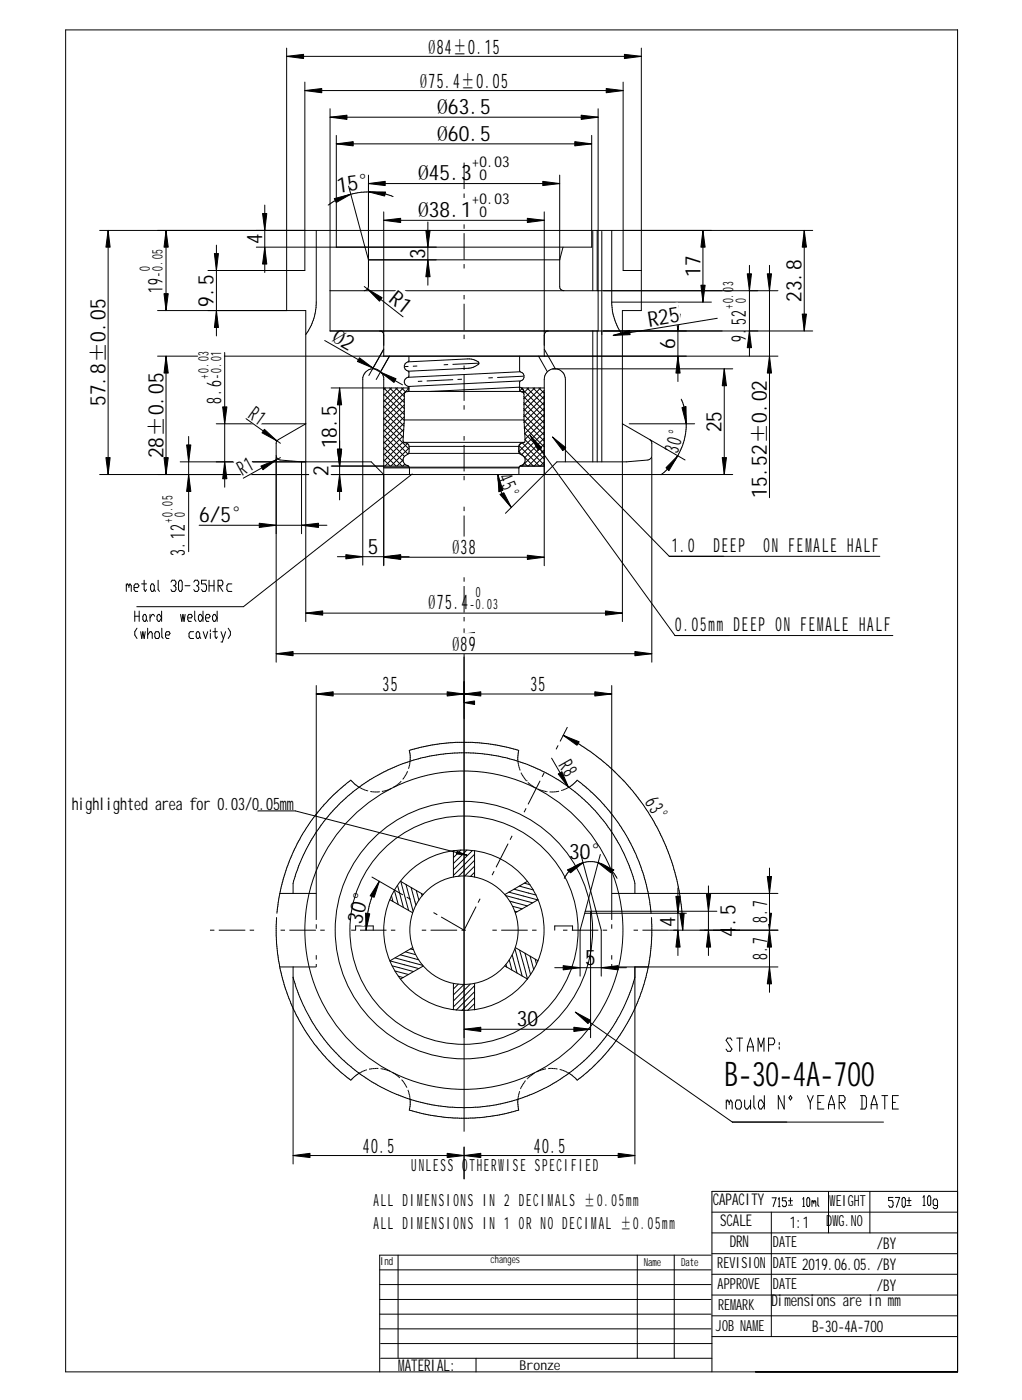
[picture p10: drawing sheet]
<svg xmlns="http://www.w3.org/2000/svg" width="235mm" height="322mm" viewBox="0 0 235 322" stroke-linecap="round" stroke-linejoin="round" font-family="sans-serif">
<g fill="#fff" stroke="#fff" stroke-width=".23">
<path d="M187 303.6h16.4v3.7h-16.4z" fill-rule="evenodd"/>
<path d="M166.8 243.5h34.6v7.9h-34.6z" fill-rule="evenodd"/>
<path d="M119.6 312.9h9.6v3.1h-9.6z" fill-rule="evenodd"/>
<path d="M155.4 141.4h49.6v4.5h-49.6z" fill-rule="evenodd"/>
<path d="M98.7 135.1h16.3v5.8h-16.3z" fill-rule="evenodd"/>
<path d="M167.2 252.3h40.3v3.1h-40.3z" fill-rule="evenodd"/>
<path d="M167.2 239.1h12.9v3h-12.9z" fill-rule="evenodd"/>
<path d="M19.9 68.8h4.9v24.7h-4.9z" fill-rule="evenodd"/>
<path d="M78.3 74.7l4.2 2.5-2.4 4.3-4.3-2.5z" fill-rule="evenodd"/>
<path d="M161.8 94.6h5v5h-5z" fill-rule="evenodd"/>
<path d="M33.3 85.8h4.9v19.7h-4.9z" fill-rule="evenodd"/>
<path d="M172.2 87.5h4.9v27.1h-4.9z" fill-rule="evenodd"/>
<path d="M151.1 77.9h5v2.5h-5z" fill-rule="evenodd"/>
<path d="M96.3 44.6h21v6.1h-21z" fill-rule="evenodd"/>
<path d="M100.7 22h12.3v5h-12.3z" fill-rule="evenodd"/>
<path d="M91.9 66l3.9 3.1-3 3.8-3.9-3z" fill-rule="evenodd"/>
<path d="M77.3 40.1l9.7-1.3 .7 4.9-9.8 1.2z" fill-rule="evenodd"/>
<path d="M93.6 57.2h4.9v2.4h-4.9z" fill-rule="evenodd"/>
<path d="M56 53.7h4.9v2.5h-4.9z" fill-rule="evenodd"/>
<path d="M100.7 28.2h12.3v4.9h-12.3z" fill-rule="evenodd"/>
<path d="M96.3 36.1h21v6.1h-21z" fill-rule="evenodd"/>
<path d="M156.9 58.9h4.9v4.9h-4.9z" fill-rule="evenodd"/>
<path d="M96.8 16.2h20.1v4.7h-20.1z" fill-rule="evenodd"/>
<path d="M44.9 63.2h4.9v7.4h-4.9z" fill-rule="evenodd"/>
<path d="M98.6 8.3h16.4v4.7h-16.4z" fill-rule="evenodd"/>
<path d="M32.1 57h5.9v10.6h-5.9z" fill-rule="evenodd"/>
<path d="M180.3 59.7h4.9v9.9h-4.9z" fill-rule="evenodd"/>
<path d="M166.5 64.4h5.8v14.4h-5.8z" fill-rule="evenodd"/>
<path d="M84.7 123.3h2.5v4.9h-2.5z" fill-rule="evenodd"/>
<path d="M37.3 113.7h5.8v14.3h-5.8z" fill-rule="evenodd"/>
<path d="M134.7 217.9h2.5v5h-2.5z" fill-rule="evenodd"/>
<path d="M131.1 193.5h9.8v4.9h-9.8z" fill-rule="evenodd"/>
<path d="M172.5 215.8h4.7v5.3h-4.7z" fill-rule="evenodd"/>
<path d="M172.5 207.3h4.7v5.4h-4.7z" fill-rule="evenodd"/>
<path d="M165.1 208.4h4.9v7.4h-4.9z" fill-rule="evenodd"/>
<path d="M151.1 211.1h5v2.4h-5z" fill-rule="evenodd"/>
<path d="M119 232.1h4.9v5h-4.9z" fill-rule="evenodd"/>
<path d="M73.2 93.4h4.9v9.9h-4.9z" fill-rule="evenodd"/>
<path d="M71.3 107.1h4.9v2.4h-4.9z" fill-rule="evenodd"/>
<path d="M148.7 71l7.3-1.2 .8 4.9-7.3 1.1z" fill-rule="evenodd"/>
<path d="M45.7 80.5h5.8v12.4h-5.8z" fill-rule="evenodd"/>
<path d="M94.7 266.3h43.1v3.9h-43.1z" fill-rule="evenodd"/>
<path d="M86 274.4h61.1v3.8h-61.1z" fill-rule="evenodd"/>
<path d="M86 279.7h69.4v3.9h-69.4z" fill-rule="evenodd"/>
<path d="M154.6 123.2h47.7v4.5h-47.7z" fill-rule="evenodd"/>
<path d="M81.6 202.3l4.7 1.4-2.5 9.5-4.8-1.3z" fill-rule="evenodd"/>
<path d="M59.3 92.7l2.8 1.9-2.7 3.9-2.8-2.1z" fill-rule="evenodd"/>
<path d="M53.8 106.1l3-1.7 2.3 4.1-3.1 1.6z" fill-rule="evenodd"/>
<path d="M104.2 145.9h5.3v4.6h-5.3z" fill-rule="evenodd"/>
<path d="M153.9 96.9l4.5 1.2-1.8 6.7-4.5-1.3z" fill-rule="evenodd"/>
<path d="M128.1 176.5l4-2.3 1.7 3-4 2.3z" fill-rule="evenodd"/>
<path d="M148 185l3.9-2.5 3.6 5.9-3.9 2.5z" fill-rule="evenodd"/>
<path d="M88.1 155.2h3.5v4.6h-3.5z" fill-rule="evenodd"/>
<path d="M122.1 155.2h3.5v4.6h-3.5z" fill-rule="evenodd"/>
<path d="M83.5 261.5h7.3v4.6h-7.3z" fill-rule="evenodd"/>
<path d="M122.9 261.5h7.2v4.6h-7.2z" fill-rule="evenodd"/>
<path d="M45.8 116.1h12.4v4.9h-12.4z" fill-rule="evenodd"/>
<path d="M29.1 133.6h24.5v2.6h-24.5z" fill-rule="evenodd"/>
<path d="M31 140.7h23.2v7.2h-23.2z" fill-rule="evenodd"/>
<path d="M114.1 110.2l4.3-1.8 2.7 6.4-4.3 1.8z" fill-rule="evenodd"/>
<path d="M104.2 123.7h5.3v4.6h-5.3z" fill-rule="evenodd"/>
<path d="M204.6 275.8h6v2.2h-6z" fill-rule="evenodd"/>
<path d="M177.8 275.9h5.1v2h-5.1z" fill-rule="evenodd"/>
<path d="M184.8 275.8h4v2.1h-4z" fill-rule="evenodd"/>
</g>
<g fill="none" stroke="#000" stroke-width=".23">
<path d="M66 11.1v60.4M66 13h81.7M70.2 18.9v43.4h-22.3M143.5 18.9v43.4h4.2M147.7 11.1v60.4h-4.4v71.7M220.5 6.8v309.2h-205.4v-309.1h205.4M70.2 20.9h73.3M76 25v51.2h111.1M76 27h61.7M77.4 33.1h58.8M77.4 31.2v25.7M136.2 31.2v25.7h-77.2"/>
<path d="M137.7 25v51.2M22.9 53.1h164.2M24.9 53.1v56.2M38.2 53.1v18.4M49.8 56.5v20.9M61 47.2v15.6M72.8 53.1v16.9a12.9 12.9 0 0 1-2.4 7.1M80.3 42.9l4.5 16.9h44.1l.7-2.9M84.8 40.3v25.7a1.01 1.01 0 0 1-.9 1M84.8 42.3h44.1M88.3 48.8v33.2M88.3 50.7h37"/>
<path d="M90.5 45.3a15.4 15.4 0 0 0-11.3-.1l-1.6 .7-2 1.3M98.5 51.1v14.6M125.3 48.8v33.2M128.9 40.3v25.7a.94 .94 0 0 0 .9 1M136.5 53.3v13.7M137.5 53.1v13.9M138.6 53.3v53.1M140.8 53.1v16.9l.2 1.7 .4 1.6a11.8 11.8 0 0 0 1.9 3.8M161.8 53.1v16.5M185.2 53.1v23.1M36.3 71.5h34.1v71.7M74.8 78.4l17.9 10.2"/>
<path d="M76 67h103.1M83.9 66l8.9 7M87.4 76.2a.88 .88 0 0 1 .9 1M126.3 76.2a.94 .94 0 0 0-1 1M136.5 76.2v30.2M137.5 76.2v30.2M140.8 69.6h23M156.1 70.4v17.5M165.1 73.3l-23.9 3.9M172.6 61.1v20.9M177.2 61.1v53.5M36.3 82h142.8"/>
<path d="M38.2 82v27.3M49.8 97.6h20.6l-6.3 3.6-.5 .6v.3v50.4M51.7 81.2v31M56.6 96.4l8 5.7M76.2 89.4h17.9M78.2 89.4v25.7M85.8 84.9l2.5-4.5-3.4 6.1M87.6 85.6l2.1-3.6-3.1 5.4M88.3 96.3l4.5 4.4M88.3 94.9l4.6 4.5M88.3 93.5l4.7 4.6M88.3 92.1l4.8 4.7"/>
<path d="M88.3 90.7l4.8 4.7M88.3 89.4l4.8 4.7M88.3 97.6l5.9 5.8M88.3 99l5.6 5.6M88.7 89.4l-.4 .3M89.7 89.4l3.4 3.3M90.1 89.4l-1.8 1.7M91.1 89.4l2 1.9M91.5 89.4l-3.2 3.1M92.5 89.4l.9 .9M92.9 89.4l-4.6 4.4M93 98.9l-4.7 4.6"/>
<path d="M93 97.4l-4.7 4.7M93.1 96l-4.8 4.7M93.1 94.6l-4.8 4.7M93.1 93.2l-4.8 4.8M93.1 91.9l-4.8 4.7M93.3 90.3l-.2 .5v5.9l-.3 4.8 .1 .3 .3 .2a.95 .95 0 0 1 1 .8M93.9 89.4l.2 .2M94 90.2h25.7M94 83.3l14.1-.6 1.2 .2 .8 .4 .2 .3a3.4 3.4 0 0 1-2.5 1.2l-13.8 .7M94.1 89.4l-5.8 5.8M94.1 82v1.3a1.15 1.15 0 0 0-1 1.1 1.15 1.15 0 0 0 1 1.1v1.3a1.17 1.17 0 0 0-1 1.1 1.17 1.17 0 0 0 1 1.2v1l-.8 .2M98.9 90.2l20.6-1a1.06 1.06 0 0 1 1.1 1.3"/>
<path d="M119.6 82l.1 3.5a1.18 1.18 0 0 1 1 1.2 1.18 1.18 0 0 1-1 1.2v2.2a1.01 1.01 0 0 1 .9 .7v5.9l.3 4.8-.1 .3-.3 .2a.96 .96 0 0 0-1 .8M119.7 87.7l-25.7 1.3M119.7 85.6l-25.7 1.3M120 89.4l5.3 5.3M120 90.2h.6M120.1 89.4h5.2M120.4 89.4l-.8 .7M120.6 95.5l4.7 4.7M120.6 94.1l4.7 4.7M120.6 92.7l4.7 4.7M120.6 91.3l4.7 4.8M120.6 96.8l4.7 4.8"/>
<path d="M120.7 98.3l4.6 4.6M120.8 99.8l4.5 4.5M121.3 89.4l4 3.9M121.7 89.4l-1.2 1.1M122.7 89.4l2.6 2.5M123.1 89.4l-2.5 2.4M124 82l2 3.6M124.1 89.4l1.2 1.2M124.5 89.4l-3.9 3.8M125.3 98.2l-5.8 5.8 3.3 3.3M125.3 95.4l-4.5 4.5M125.3 94l-4.6 4.6"/>
<path d="M125.3 92.7l-4.7 4.6M125.3 91.3l-4.7 4.7M125.3 89.9l-4.7 4.7M125.3 96.8l-4.4 4.4M125.3 99.5l-5.2 5.3M125.3 80.4l2.5 4.5M127.3 84.9h41.4M127.5 84.9a2.39 2.39 0 0 0-2.2 2.5v42.9M127.9 84.9a2.47 2.47 0 0 1 2.3 2.5v19M143.3 97.6l14.4 8.3M144.9 97.6h15M156.8 91.9l.4 .8a15.1 15.1 0 0 1 .7 6.3 13.9 13.9 0 0 1-1.4 5.2 14 14 0 0 1-4.3 5.1"/>
<path d="M166.8 84.9v24.4M22.9 109.3h145.8M41.5 106.4h44l2.8 2.9M43.4 100.5v26.6M63.6 105a1.02 1.02 0 0 0 .9 .9l4.9 .5v16.5M64.6 105.4l-8.6 4.7M76.2 107.3h17.8M88.3 107.8h31.2M88.3 107.6h31.2M88.3 100.4l4.8 4.7M88.3 101.8l4.5 4.4M88.3 103.1l4.3 4.2"/>
<path d="M88.3 104.5l2.9 2.8M88.3 105.9l1.5 1.4M88.3 107.3h.2M92.8 105.9l-1.4 1.4M92.8 101.8l-4.5 4.4M92.9 100.4l-4.6 4.4M93 101.9h27.7M93.2 106.9l-.4 .4M93.7 107.2l.3 .1M93.8 102.1l-5.2 5.2M93.9 107.2v.1M94 107.3l.2 .3 .1 1.7"/>
<path d="M94.1 104.4h25.5M94.2 103.2l-4.2 4.1M94.2 102.8v1.3l-.3 .5a1.35 1.35 0 0 0-1.1 1.3 1.35 1.35 0 0 0 1 1.3M94.2 102.8h25.3M94.9 109.2l-38.9 30.5h-24.5M114.6 109.3a10.7 10.7 0 0 0 3.1 7.6M119.5 102.8v1.3l.3 .5a1.35 1.35 0 0 1 1.1 1.2 1.35 1.35 0 0 1-1 1.4M119.5 102.6l4.7 4.7M119.8 107.3h5.5M119.9 107.2l-.3 .2-.1 .4v1.5M119.9 107.2l.2 .1M120 102.1l-.5 .5"/>
<path d="M120.3 102l5 5.1M120.7 106.6l.8 .7M120.9 101.2l4.4 4.5M122 100.3l33.4 46.1h50.2M125.3 100.9l-4.5 4.5M125.3 102.3l-5.1 5M125.3 103.7l-3.7 3.6M125.3 105l-2.3 2.3M125.3 106.4l-.9 .9M127.2 100.7l26.9 27.4h48.5M149.6 101.2l.4 .6 .1 3.1M150.1 105a1.02 1.02 0 0 1-.9 .9l-5 .5h-16l-11.8 11.8"/>
<path d="M150.1 105.4v47.1M29.1 134.5v1.7M29.1 134.9l.3-.4 .3 .4M29.7 134.9v.4M29.7 134.9l.2-.4 .3 .4v1.3M30.9 135.3h.8l.3-.4-.3-.4h-.5l-.3 .4v.9l.3 .4h.5M32.6 134.5h1.1M33.2 133.6v2.2l.2 .4 .3-.4M34.9 134.5h.3l.3 .4v.9l-.3 .4h-.3l-.2-.4v-.9zM35.5 135.8l.3 .4M36.4 133.6v2.2l.3 .4M39.4 134.1l.2-.5h.6l.3 .5v.4l-.3 .4"/>
<path d="M39.9 134.9h.3M40.2 134.9l.3 .4v.5l-.3 .4h-.6l-.2-.4M41.4 133.6h.3l.3 .5v1.7l-.3 .4h-.3l-.3-.4v-1.7zM42.6 134.9h1.1M44.6 134.1l.3-.5h.6l.3 .5v.4l-.3 .4M45.2 134.9h.3M45.5 134.9l.3 .4v.5l-.3 .4h-.6l-.3-.4M45.8 121h29.5M47.5 133.6h-1.1v.9h.8l.3 .4v.9l-.3 .4h-.5l-.3-.4M48.1 134.9h1.2M48.1 133.6v2.6M49.3 133.6v2.6"/>
<path d="M50.2 134.9h.9l.2-.4v-.4l-.2-.5h-.9v2.6M50.5 134.9l.8 1.3M53.4 134.5h-.9l-.3 .4v.9l.3 .4h.9M77.7 128.2h16.5M83.5 130.2v-43.3a2.45 2.45 0 0 1 2.4-2 2.45 2.45 0 0 1 2.4 2v43.4M88.3 128.3h37M31 140.7v2.4M31 141.9h1M31.5 144.7l-.5 .8v.7l.5 .9M32 140.7v2.4M32.4 145.5l.2 1.6 .3-1.6 .3 1.6 .2-1.6M33.2 141.5h.2l.3 .4v.8l-.3 .4h-.2l-.3-.4v-.8z"/>
<path d="M33.7 142.7l.3 .4M34 144.7v2.4M34 146.2l.5-.7h.3l.3 .4v1.2M34.5 141.5v1.6M35.6 141.9l-.3-.4h-.2l-.6 .8M35.9 145.5h.5l.3 .4v.8l-.3 .4h-.5l-.3-.4v-.8zM36.4 141.5h.3l.5 .8-.5 .8h-.3l-.2-.4v-.8zM37.2 140.7v2.4M37.3 144.7v2l.2 .4M38.1 146.2h.8l.3-.3-.3-.4h-.5l-.3 .4v.8l.3 .4h.5M41.6 141.5l.3 1.6 .2-1.6 .3 1.6 .2-1.6M43.2 142.3h.8l.3-.4-.3-.4h-.5l-.3 .4v.8l.3 .4h.5"/>
<path d="M44.6 145.5h-.8l-.3 .4v.8l.3 .4h.8M44.8 140.7v2l.3 .4M45.4 145.5h.3l.3 .4v.8l-.3 .4h-.3l-.2-.4v-.8zM46 141.5h.2l.5 .8-.5 .8h-.2l-.3-.4v-.8zM46 146.7l.2 .4M46.7 140.7v2.4M46.8 145.5l.5 1.6 .5-1.6M47.3 142.3h.8l.3-.4-.3-.4h-.5l-.3 .4v.8l.3 .4h.5M48.4 145.1v.4M48.4 145.9v1.2M49 145.5h1M49.2 141.5h.3l.5 .8-.5 .8h-.3l-.3-.4v-.8z"/>
<path d="M49.5 144.7v2l.3 .4 .2-.4M50 140.7v2.4M50.9 145.5l.5 1.6M51.9 145.5l-.7 2.4h-.3M52.5 144.7l.5 .8v.7l-.5 .9M63.6 150.6h86.5M70.4 141.2h72.9M72.8 157.9v47.9M72.8 159.8h68M106.8 144.8v94.2M140.8 157.9v47.9M94.4 175.3v-1.2l-.2-1.3 .4-.1 2-.5 4.6-.9 3.7-.3h3.8a44.8 44.8 0 0 1 10.7 1.8l-.1 2.5"/>
<path d="M127 174.6l3.9 6.7M129.7 169.4l4 2.2 4.8 3.4 2.5 2.2 4.6 4.9 3.5 4.7 2.3 4 2.7 6.2 1.6 5.2a53.9 53.9 0 0 1 1.5 12M59.4 186.8h8.6l39.5 10.2M82.7 181.3l-1.9-1.6-2.9 2.4-2.2 2-2.5 2.9-2 2.6a45 45 0 0 0-5.6 11.7l-1.2 4.5M104.4 195.9v6.1M104.6 195.9l-.2 .2M106.1 195.8l-1.7 1.7M107.5 195.8l-3.1 3.1M108.8 195.9l-4.4 4.4M109.3 196.8l-4.9 4.8M109.3 198.1l-3.7 3.7M109.3 199.5l-2.3 2.2"/>
<path d="M109.3 195.9v6.1M131 181.3l1.9-1.6 1 .8 2.5 2.2 2.7 2.7 1.8 2.2 2.2 3.1a44.5 44.5 0 0 1 5.4 11.8 38.4 38.4 0 0 1 1.4 7.8M133.7 196.8l4.7 17.4v10.6M138.2 196.8l-3.5 13.1M177.2 199.9v28.6M63.7 211.3l-.1 4.2 .5 5.5a49.7 49.7 0 0 0 2.9 10.1l2.4 4.9a45.6 45.6 0 0 0 5.7 7.7l3 3 2.7 2.1 1.9-1.6M64.4 205.8h3.1a9.4 9.4 0 0 1 .7-4.9l1.6-4 1.8-3.3a40.7 40.7 0 0 1 14.5-14.5l3.2-1.8 3-1.2 3-1.1a44.3 44.3 0 0 1 10.5-1.6h2.1a43.3 43.3 0 0 1 10.5 1.6l3 1.1a40.7 40.7 0 0 1 22.6 21.3l1.8 4.5a8.3 8.3 0 0 1 .4 3.9h32.9M64.4 205.8l-.6 4.5M81.9 214.2v-.9h4v.9M85.6 202l5.2 3 .9 3.3M87.3 203l-1.3 2.6a23.8 23.8 0 0 0-1.7 8.6M89.7 207.2l5.3 3"/>
<path d="M90.1 206.3l.4 1.3M91.5 203.9l1.4 5.1M92.2 219.9l4.2 1.2M92.2 203l5.3 3M92.3 203l1.8 6.7M93.3 219.2l2.4 .7M93.5 203.7l1.6 6.2M94.5 218.6l.7 .1M94.7 204.4l1.1 4.1M95 218.3l-5.3 3M95.8 205.1l.6 2.2M97 205.8l.2 .5"/>
<path d="M109.3 200.9l-1 .9M116.5 206.3l6.1 1.6M117.1 205.5l6.7 1.7M117.4 207.5l4 1.1M117.9 219.9l1.1 4.2M118 208.7l2.2 .6M118.4 204.8l5 1.3M118.5 209.9l.5 .1M118.6 218.6l1.6 6.2M118.7 218.3l5.2 3M119.5 204.1l3.3 .9M119.6 218.8l1.9 6.7-5.3-3"/>
<path d="M120.7 203.4l1.3 .4M120.9 219.5l1.3 5M121.5 203l-5.3 3M123.9 207.2l-5.2 3M127.7 214.2v-.9h4.1v.9M129.9 202.3a6.7 6.7 0 0 1 6.1-3.9 6.7 6.7 0 0 1 6.1 3.9M134.6 210.3h23.4M134.7 209.9l-1.1 4.3v10.6M134.7 209.9h30.4M136 214.2v24.8M150 211.3v5.9l-.6 5a41 41 0 0 1-2.4 8.1l-1.5 3.5-2.1 3.6-2.4 3.5-2.5 2.8-2.4 2.4-3.2 2.7-1.9-1.6M154.1 214.2h25"/>
<path d="M156.1 204.5v15.6M163.1 204v16.1M64.4 222.7h3.1v45.4M67.5 225.1l1.7 5 2.6 5.2a40.8 40.8 0 0 0 30.8 19.6 40.7 40.7 0 0 0 18.3-2.3 41.2 41.2 0 0 0 17.2-12.1l1.3-1.7a41.6 41.6 0 0 0 6.8-13.7M89.8 221.3l6.6 1.8M90.3 222.4l4.9 1.4M90.9 223.6l3.1 .8M91 220.6l6.3 1.7M91.7 224.8l1.1 .4M97.5 222.5l-5.3 3M104.4 226.5v6.1M105.5 226.7l-1.1 1.1"/>
<path d="M106.8 226.8l-2.4 2.3M106.8 237.1h29.2M108.2 226.7l-3.8 3.8M109.3 227l-4.9 4.9M109.3 228.4l-4.3 4.2M109.3 229.8l-3 2.9M109.3 231.2l-1.6 1.5M109.3 232.5l-.1 .1M109.3 226.5v6.1M116.5 222.2l.2 .5M117.3 221.1l.6 2.3M122 220.2l.9 3.2"/>
<path d="M123.2 220.9l.3 1.2M127.7 222.9h16.5M132.5 233.1l36.1 25.3h34.8M168.5 239.6l-.3-.5h-.7l-.3 .5 1.3 2-.3 .5h-.7l-.3-.5M169.6 239.1h1.4M170.3 239.1v3M179.1 222.7h-32.9v45.4M94.4 253.2v1.2l-.2 1.3a46.2 46.2 0 0 0 11.6 1.8h2.5a44.6 44.6 0 0 0 11.1-1.8l-.1-2.5M167.2 253.4v2M167.2 253.9l.4-.5 .3 .5M167.9 253.9v.5M167.9 253.9l.3-.5 .4 .5v1.5"/>
<path d="M169.7 253.4h.6l.4 .5v1l-.4 .5h-.6l-.4-.5v-1zM171.4 253.4v1.5l.4 .5h.3l.7-1M172.1 241.1v1M172.1 241.1l.7-2 .6 2M172.1 241.1h1.3M172.8 253.4v2M173.4 241.1v1M173.6 252.3v2.6l.3 .5M174.5 242.1v-3l.7 2 .7-2v3M175 253.4h.3l.7 1-.7 1h-.3l-.4-.5v-1zM176 252.3v3.1M177 240.6h1l.4-.5v-.5l-.4-.5h-1v3"/>
<path d="M179.4 240.1v.5M179.4 241.1v.5M180.6 252.3v3.1l-1.4-3.1v3.1M182 252.3l.3 .5-.3 .6-.3-.6zM185.9 252.3l.7 1.6M186.6 253.9v1.5M187.2 252.3l-.6 1.6M188.3 253.9h.7M189.7 252.3h-1.4v3.1h1.4M190.8 254.4v1M190.8 254.4l.6-2.1 .7 2.1M190.8 254.4h1.3"/>
<path d="M192.1 254.4v1M193.2 253.9h1l.4-.5v-.6l-.4-.5h-1v3.1M193.5 253.9l1.1 1.5M198.1 252.3h1l.4 .5v2.1l-.4 .5h-1M198.5 252.3v3.1M200.6 254.4h1.3M200.6 254.4v1M200.6 254.4l.7-2.1 .6 2.1M201.9 254.4v1M203 252.3h1.4M203.7 252.3v3.1M205.5 253.9h.7"/>
<path d="M206.8 252.3h-1.3v3.1h1.3M67.5 266.1h78.7M106.8 264.2v7.3M163.9 279.2h56.6M177.6 279.2v28.6M177.8 275.9h.9l-.7 2M179.2 276.2l.2-.3v2M179.2 277.9h.4M181.1 275.9h-1v.6h.7l.3 .4v.7l-.3 .3h-.5l-.2-.3M181.5 276.5h1M181.5 277.6h1M182 275.9v1.3"/>
<path d="M184.8 276.2l.2-.4v2.1M184.8 277.9h.5M186 275.8h.2l.2 .4v1.3l-.2 .4h-.2l-.2-.4v-1.3zM186.9 276.5v1.4M186.9 276.8l.3-.3 .2 .3M187.4 276.8v.4M187.4 276.8l.2-.3 .2 .3v1.1M188.3 275.8v1.7l.3 .4M190.8 274.4v9.6M200.3 274.4v9.6M205.6 275.8h-1v.7h.8l.2 .4v.8l-.2 .3h-.5l-.3-.3M206.1 275.8h1l-.7 2.2"/>
<path d="M207.9 275.8h.3l.2 .3v1.6l-.2 .3h-.3l-.2-.3v-1.6zM208.8 276.5h1M208.8 277.7h1M209.3 275.8v1.5M212.5 277.7h.5M212.5 275.8l.3-.4v2.3M213.8 275.4h.3l.2 .4v1.5l-.2 .4h-.3l-.2-.4v-1.5zM215.9 277.7h-.8l-.3-.4v-.8l.3-.3h.5l.3 .3v1.5l-.3 .4h-.5l-.3-.4M220.5 274.4h-56.6v41.6M87.4 299.3h76.3M87.4 295.9h76.3M87.4 292.5h76.3"/>
<path d="M91.7 289.1v23.7M146.7 289.1v23.7M155.2 289.1v23.7M163.7 289.1h-76.3v26.9M163.9 284h56.6M163.9 293.5h56.6M163.9 298.3h56.6M163.9 288.7h56.6M87.4 306.1h76.3M87.4 302.7h76.3M87.6 312.8h76.3M87.6 309.4h76.3"/>
<path d="M109.6 312.8v3.2M163.9 303.1h56.6M163.9 307.8h56.6M173.9 316h46.6h-46.6"/>
<circle cx="106.8" cy="214.2" r="36.6"/>
<circle cx="106.8" cy="214.2" r="29.6"/>
<circle cx="106.8" cy="214.2" r="18.5"/>
<circle cx="106.8" cy="214.2" r="26.3"/>
<circle cx="106.8" cy="214.2" r="12.5"/>
</g>
<path d="M93.1 96.7h27.5M106.8 157v114.5" fill="none" stroke="#000" stroke-width=".23" stroke-dasharray="103.6 12.2 4.1 12.2" stroke-linecap="butt"/>
<g fill="#000" stroke="#000" stroke-width=".23">
<path d="M66 13l3.9-.5v1z" fill-rule="evenodd"/>
<path d="M143.8 12.5l3.9 .5-3.9 .5z" fill-rule="evenodd"/>
<path d="M70.2 20.9l3.9-.5v1z" fill-rule="evenodd"/>
<path d="M76 27l3.9-.5v1z" fill-rule="evenodd"/>
<path d="M77.4 33.1l3.9-.5v1z" fill-rule="evenodd"/>
<path d="M132.3 32.6l3.9 .5-3.9 .5z" fill-rule="evenodd"/>
<path d="M133.8 26.5l3.9 .5-3.9 .5z" fill-rule="evenodd"/>
<path d="M139.6 20.4l3.9 .5-3.9 .5z" fill-rule="evenodd"/>
<path d="M24.9 53.1l.5 3.8h-1z" fill-rule="evenodd"/>
<path d="M38.2 53.1l.5 3.8h-.9z" fill-rule="evenodd"/>
<path d="M49.4 58.4h.9l-.5 3.9z" fill-rule="evenodd"/>
<path d="M60.5 49.2h.9l-.4 3.9z" fill-rule="evenodd"/>
<path d="M77 45.7l3.8-1-3.4 1.9z" fill-rule="evenodd"/>
<path d="M84.8 44.2h4l-.2 1z" fill-rule="evenodd"/>
<path d="M84.8 42.3l3.9-.5v.9z" fill-rule="evenodd"/>
<path d="M88.3 50.7l3.9-.4v1z" fill-rule="evenodd"/>
<path d="M98 53.1h1l-.5 3.8z" fill-rule="evenodd"/>
<path d="M121.4 50.3l3.9 .4-3.9 .6z" fill-rule="evenodd"/>
<path d="M125 41.8l3.9 .5-3.9 .4z" fill-rule="evenodd"/>
<path d="M161.8 53.1l.5 3.8h-.9z" fill-rule="evenodd"/>
<path d="M185.2 53.1l.5 3.8h-1z" fill-rule="evenodd"/>
<path d="M37.8 67.6h.9l-.5 3.9z" fill-rule="evenodd"/>
<path d="M49.8 71.5l.5 3.9h-.9z" fill-rule="evenodd"/>
<path d="M61 56.9l.4 3.9h-.9z" fill-rule="evenodd"/>
<path d="M84.6 66.6l3.4 2-.6 .8z" fill-rule="evenodd"/>
<path d="M98.5 59.8l.5 3.9h-1z" fill-rule="evenodd"/>
<path d="M141.2 77.2l3.7-1.1 .2 1z" fill-rule="evenodd"/>
<path d="M155.6 72.3h1l-.5 3.9z" fill-rule="evenodd"/>
<path d="M161.4 65.7h.9l-.5 3.9z" fill-rule="evenodd"/>
<path d="M172 63.1h1l-.4 3.9z" fill-rule="evenodd"/>
<path d="M176.7 63.1h.9l-.4 3.9z" fill-rule="evenodd"/>
<path d="M184.7 72.3h1l-.5 3.9z" fill-rule="evenodd"/>
<path d="M38.2 82l.5 3.9h-.9z" fill-rule="evenodd"/>
<path d="M51.3 93.7h.9l-.5 3.9z" fill-rule="evenodd"/>
<path d="M60.9 98.9l2.9 2.6-3.5-1.8z" fill-rule="evenodd"/>
<path d="M78.2 89.4l.5 3.8h-1z" fill-rule="evenodd"/>
<path d="M82.8 82.4l3.1 2.4-3.6-1.5z" fill-rule="evenodd"/>
<path d="M87.6 85.7l3.6 1.5-.5 .9z" fill-rule="evenodd"/>
<path d="M156.1 82l.5 3.9h-1z" fill-rule="evenodd"/>
<path d="M157 93.9l.9-.3 .1 4z" fill-rule="evenodd"/>
<path d="M166.8 84.9l.5 3.9h-1z" fill-rule="evenodd"/>
<path d="M172.6 76.2l.4 3.9h-1z" fill-rule="evenodd"/>
<path d="M177.2 82l.4 3.9h-.9z" fill-rule="evenodd"/>
<path d="M24.4 105.4h1l-.5 3.9z" fill-rule="evenodd"/>
<path d="M37.8 105.4h.9l-.5 3.9z" fill-rule="evenodd"/>
<path d="M43 102.5h.9l-.5 3.9z" fill-rule="evenodd"/>
<path d="M43.4 109.3l.5 3.9h-.9z" fill-rule="evenodd"/>
<path d="M51.7 106.4l.5 3.9h-.9z" fill-rule="evenodd"/>
<path d="M60.1 107.3l3.6-1.4-3.2 2.3z" fill-rule="evenodd"/>
<path d="M77.7 103.4h1l-.5 3.9z" fill-rule="evenodd"/>
<path d="M77.7 103.4h1l-.5 3.9z" fill-rule="evenodd"/>
<path d="M78.2 109.3l.5 3.9h-1z" fill-rule="evenodd"/>
<path d="M114.6 109.3l1.2 3.6-.9 .4z" fill-rule="evenodd"/>
<path d="M115.1 113.9l.9-.4 1.7 3.4z" fill-rule="evenodd"/>
<path d="M122 100.3l2.7 2.9-.8 .5z" fill-rule="evenodd"/>
<path d="M127.2 100.7l3.1 2.4-.7 .7z" fill-rule="evenodd"/>
<path d="M156 105l-2 3.4-.7-.7z" fill-rule="evenodd"/>
<path d="M166.3 105.4h1l-.5 3.9z" fill-rule="evenodd"/>
<path d="M59.7 120.5l3.9 .5-3.9 .5z" fill-rule="evenodd"/>
<path d="M69.4 121l3.9-.5v1z" fill-rule="evenodd"/>
<path d="M79.6 127.7l3.9 .5-3.9 .5z" fill-rule="evenodd"/>
<path d="M88.3 128.2l3.9-.5v1z" fill-rule="evenodd"/>
<path d="M88.3 128.3l3.9-.4v.9z" fill-rule="evenodd"/>
<path d="M121.4 127.9l3.9 .4-3.9 .5z" fill-rule="evenodd"/>
<path d="M63.6 150.6l3.9-.5v.9z" fill-rule="evenodd"/>
<path d="M70.4 141.2l3.9-.5v1z" fill-rule="evenodd"/>
<path d="M72.8 159.8l3.9-.5v1z" fill-rule="evenodd"/>
<path d="M103 159.3l3.8 .5-3.8 .5z" fill-rule="evenodd"/>
<path d="M106.8 146l2.5-.3v.8z" fill-rule="evenodd"/>
<path d="M106.8 159.8l3.9-.5v1z" fill-rule="evenodd"/>
<path d="M136.9 159.3l3.9 .5-3.9 .5z" fill-rule="evenodd"/>
<path d="M139.4 140.7l3.9 .5-3.9 .5z" fill-rule="evenodd"/>
<path d="M146.2 150.1l3.9 .5-3.9 .4z" fill-rule="evenodd"/>
<path d="M106.8 161.8l2.5-.4v.8z" fill-rule="evenodd"/>
<path d="M128.5 178.3l.9-.6 1.5 3.6z" fill-rule="evenodd"/>
<path d="M129.7 169.4l3.6 1.4-.5 .8z" fill-rule="evenodd"/>
<path d="M105.2 196.1l2.3 .9-2.4-.3z" fill-rule="evenodd"/>
<path d="M84.2 210.3l.9 .2-.8 3.7z" fill-rule="evenodd"/>
<path d="M87.3 203l-1.2 3.7-.9-.4z" fill-rule="evenodd"/>
<path d="M130.6 200.3l3.6-1.6-2.8 2.3z" fill-rule="evenodd"/>
<path d="M137.7 198.7l3.7 1.6-.8 .7z" fill-rule="evenodd"/>
<path d="M156.1 214.2l.5 3.9h-1z" fill-rule="evenodd"/>
<path d="M155.6 206.4h1l-.5 3.9z" fill-rule="evenodd"/>
<path d="M156.5 210.4l1-.1-.3 3.9z" fill-rule="evenodd"/>
<path d="M162.6 206h1l-.5 3.9z" fill-rule="evenodd"/>
<path d="M163.1 214.2l.5 3.9h-1z" fill-rule="evenodd"/>
<path d="M176.7 210.3h.9l-.4 3.9z" fill-rule="evenodd"/>
<path d="M176.7 201.9h.9l-.4 3.9z" fill-rule="evenodd"/>
<path d="M177.2 214.2l.4 3.9h-.9z" fill-rule="evenodd"/>
<path d="M106.8 237.1l3.9-.5v1z" fill-rule="evenodd"/>
<path d="M129.7 222.4l3.9 .5-3.9 .5z" fill-rule="evenodd"/>
<path d="M132.1 236.6l3.9 .5-3.9 .5z" fill-rule="evenodd"/>
<path d="M132.5 233.1l3.4 1.9-.5 .7z" fill-rule="evenodd"/>
<path d="M138.4 222.9l3.9-.5v1z" fill-rule="evenodd"/>
<path d="M177.2 222.7l.4 3.9h-.9z" fill-rule="evenodd"/>
<path d="M67.5 266.1l3.9-.5v1z" fill-rule="evenodd"/>
<path d="M103 265.6l3.8 .5-3.8 .5z" fill-rule="evenodd"/>
<path d="M106.8 266.1l3.9-.5v1z" fill-rule="evenodd"/>
<path d="M142.3 265.6l3.9 .5-3.9 .5z" fill-rule="evenodd"/>
</g>
<g fill="none" stroke="#000" stroke-width=".23" stroke-dasharray="6.1 1 1" stroke-linecap="butt">
<path d="M106.8 37.5v119.5M110.3 83.6l-17.2 .8M120.6 86.6l-27.5 1.4M92.7 179.5h.1M92.8 179.5l.2-.4M93 179.1l.2-.3M93.2 178.8l.2-.3M93.4 178.5l.2-.4M93.6 178.1l.2-.4M93.8 177.7l.1-.1M94 177.1l.1-.2M94.1 176.9l.1-.3"/>
<path d="M94.2 176.6l.1-.5M94.3 176.1l.1-.4M94.4 175.7v-.4M82.7 181.3l.4 .2M83.1 181.5l.3 .2M83.4 181.7l.4 .1M83.8 181.8l.4 .2M84.2 182l.4 .1M84.6 182.1h.2M85.3 182.3h.1M85.4 182.3l.4 .1M85.8 182.4h.4"/>
<path d="M86.2 182.4h.4M86.6 182.4h.4M87 182.4h.4M87.4 182.4v-.1M87.9 182.3l.4-.1M88.3 182.2l.3-.1M88.6 182.1l.5-.1M89.1 182l.4-.1M89.5 181.9l.3-.2M89.8 181.7l.3-.1M90.6 181.3l.3-.2M90.9 181.1l.4-.2"/>
<path d="M91.3 180.9l.3-.2M91.6 180.7l.3-.3M91.9 180.4l.3-.3M92.2 180.1l.2-.2M72.8 205.8v16.9M72.8 205.8h-5.3M106.8 214.2l-16-9.2M106.8 214.2l23.8-46.7M136 209.9v4.3M140.8 205.8v16.9M140.8 205.8h5.4M170.3 214.2h-124.8"/>
<path d="M72.8 222.7h-5.3M140.8 222.7h5.4M83.1 247l-.4 .2M83.4 246.8l-.3 .2M83.8 246.6l-.4 .2M84.2 246.5l-.4 .1M84.5 246.4l-.3 .1M85.4 246.2h-.4M85.8 246.1l-.4 .1M86.2 246.1h-.4M86.6 246.1h-.4M87 246.1h-.4"/>
<path d="M87.1 246.1h-.1M87.8 246.2l-.2-.1M88.3 246.2h-.5M88.6 246.3l-.3-.1M89.1 246.5l-.5-.2M89.5 246.6l-.4-.1M89.8 246.7l-.3-.1M90.6 247.1l-.3-.1M90.9 247.3l-.3-.2M91.3 247.6l-.4-.3M91.6 247.8l-.3-.2M91.9 248.1l-.3-.3"/>
<path d="M92.1 248.3l-.2-.2M92.8 249l-.3-.3M93 249.3l-.2-.3M93.2 249.7l-.2-.4M93.4 250l-.2-.3M93.6 250.4l-.2-.4M93.7 250.5l-.1-.1M94 251.1l-.1-.1M94.1 251.5l-.1-.4M94.2 252l-.1-.5M94.3 252.3l-.1-.3M94.4 252.8l-.1-.5"/>
<path d="M94.4 253.2v-.4M119.3 252.8v.4M119.4 252.3l-.1 .5M119.5 252l-.1 .3M119.6 251.5l-.1 .5M119.6 251.3v.2M120 250.4l-.2 .4M120.2 250l-.2 .4M120.4 249.7l-.2 .3M120.7 249.3l-.3 .4M120.9 249l-.2 .3M121 248.9l-.1 .1"/>
<path d="M121.5 248.4l-.2 .1M121.8 248.1l-.3 .3M122.1 247.8l-.3 .3M122.4 247.6l-.3 .2M122.8 247.3l-.4 .3M123.1 247.1l-.3 .2M123.8 246.7l-.3 .2M124.2 246.6l-.4 .1M124.6 246.5l-.4 .1M125 246.3l-.4 .2M125.4 246.2l-.4 .1M125.7 246.2h-.3"/>
<path d="M126.7 246.1h-.5M127 246.1h-.3M127.5 246.1h-.5M127.9 246.1h-.4M128.3 246.2l-.4-.1M128.4 246.2h-.1M129.1 246.4l-.2-.1M129.5 246.5l-.4-.1M129.9 246.6l-.4-.1M130.3 246.8l-.4-.2M130.6 247l-.3-.2M131 247.2l-.4-.2"/>
</g>
<g fill="none" stroke="#000" stroke-width=".23" stroke-dasharray="51.8 12.2" stroke-linecap="butt">
<path d="M119.3 175.3v.4M119.3 175.7l.1 .4M119.4 176.1l.1 .5M119.5 176.6l.1 .3M119.6 176.9l.1 .4M119.7 177.3l.1 .1M119.9 178l.1 .1M120 178.1l.2 .4M120.2 178.5l.2 .3M120.4 178.8l.3 .3M120.7 179.1l.2 .4M120.9 179.5l.3 .3"/>
<path d="M121.5 180.2l.3 .2M121.8 180.4l.3 .3M122.1 180.7l.3 .2M122.4 180.9l.4 .2M122.8 181.1l.3 .3M123.1 181.4l.3 .1M123.9 181.7l.3 .2M124.2 181.9l.4 .1M124.6 182l.4 .1M125 182.1l.4 .1M125.4 182.2l.4 .1M125.8 182.3h.2"/>
<path d="M126.5 182.4h.2M126.7 182.4h.3M127 182.4h.5M127.5 182.4h.4M127.9 182.4l.4-.1M128.3 182.3l.4-.1M129.2 182.1l.3-.1M129.5 182l.4-.2M129.9 181.8l.4-.1M130.3 181.7l.3-.2M130.6 181.5l.4-.2"/>
</g>
<text font-size="7.8" x="166.8" y="250.2">B-30-4A-700</text>
<g font-size="4.9">
<text x="100.7" y="26.3">Ø63.5</text>
<text x="100.7" y="32.4">Ø60.5</text>
<text x="96.3" y="41.5">Ø45.3</text>
<text x="77.8" y="44.4" transform="rotate(-8 77.8 44.4)">15°</text>
<text x="96.3" y="50">Ø38.1</text>
<text x="60.3" y="56.2" transform="rotate(-90 60.3 56.2)">4</text>
<text x="97.9" y="59.6" transform="rotate(-90 97.9 59.6)">3</text>
<text x="161.2" y="63.8" transform="rotate(-90 161.2 63.8)">17</text>
<text x="49.2" y="70.6" transform="rotate(-90 49.2 70.6)">9.5</text>
<text x="89.3" y="69.4" transform="rotate(38 89.3 69.4)">R1</text>
<text x="184.6" y="69.6" transform="rotate(-90 184.6 69.6)">23.8</text>
<text x="149.4" y="75.3" transform="rotate(-9 149.4 75.3)">R25</text>
<text x="76.2" y="78.5" transform="rotate(30 76.2 78.5)">Ø2</text>
<text x="155.4" y="80.4" transform="rotate(-90 155.4 80.4)">6</text>
<text x="24.3" y="93.5" transform="rotate(-90 24.3 93.5)">57.8±0.05</text>
<text x="166.1" y="99.6" transform="rotate(-90 166.1 99.6)">25</text>
<text x="37.6" y="105.5" transform="rotate(-90 37.6 105.5)">28±0.05</text>
<text x="77.6" y="103.3" transform="rotate(-90 77.6 103.3)">18.5</text>
<text x="75.6" y="109.5" transform="rotate(-90 75.6 109.5)">2</text>
<text x="176.5" y="114.6" transform="rotate(-90 176.5 114.6)">15.52±0.02</text>
<text x="45.8" y="120.3">6/5°</text>
<text x="84.7" y="127.5">5</text>
<text x="131.1" y="197.7">30°</text>
<text x="83.2" y="213" transform="rotate(-75 83.2 213)">30°</text>
<text x="155.4" y="213.5" transform="rotate(-90 155.4 213.5)">4</text>
<text x="169.4" y="215.8" transform="rotate(-90 169.4 215.8)">4</text>
<text x="169.4" y="213.3" transform="rotate(-90 169.4 213.3)">.5</text>
<text x="134.7" y="222.2">5</text>
<text x="119" y="236.3">30</text>
</g>
<g font-size="4.7">
<text x="98.6" y="12.3">Ø84±0.15</text>
<text x="96.8" y="20.2">Ø75.4±0.05</text>
<text x="37.4" y="67.6" transform="rotate(-90 37.4 67.6)">19</text>
<text x="171.7" y="75" transform="rotate(-90 171.7 75)">52</text>
<text x="171.7" y="78.8" transform="rotate(-90 171.7 78.8)">9.</text>
<text x="50.9" y="92.9" transform="rotate(-90 50.9 92.9)">8.6</text>
<text x="56.9" y="96" transform="rotate(36 56.9 96)">R1</text>
<text x="156.1" y="104.6" transform="rotate(-75 156.1 104.6)">30°</text>
<text x="55.8" y="109.7" transform="rotate(-29 55.8 109.7)">R1</text>
<text x="114.6" y="110" transform="rotate(68 114.6 110)">45°</text>
<text x="42.6" y="128" transform="rotate(-90 42.6 128)">3.12</text>
<text x="104.2" y="127.7">Ø38</text>
<text x="98.7" y="140.3">Ø75.4</text>
<text x="104.2" y="149.9">Ø89</text>
<text x="88.1" y="159.2">35</text>
<text x="122.1" y="159.2">35</text>
<text x="128.5" y="176.3" transform="rotate(60 128.5 176.3)">R8</text>
<text x="148.4" y="184.7" transform="rotate(59 148.4 184.7)">63°</text>
<text x="176.6" y="212.7" transform="rotate(-90 176.6 212.7)">8.7</text>
<text x="176.6" y="221.1" transform="rotate(-90 176.6 221.1)">8.7</text>
<text x="83.5" y="265.5">40.5</text>
<text x="122.9" y="265.5">40.5</text>
</g>
<g font-size="4.4">
<text x="154.6" y="127">1.0</text>
<text x="164.3" y="127">DEEP</text>
<text x="175.8" y="127">ON FEMALE HALF</text>
<text x="155.4" y="145.2">0.05mm DEEP ON FEMALE HALF</text>
</g>
<text font-size="4" x="16.5" y="186.5">highlighted area for 0.03/0.05mm</text>
<g font-size="3.9">
<text x="94.7" y="269.6">UNLESS O</text>
<text x="108.1" y="269.6">THERWISE SPECIFIED</text>
<text x="86" y="277.7">ALL DIMENSIONS IN 2 DECIMALS ±0.05mm</text>
<text x="86" y="283">ALL DIMENSIONS IN 1 OR NO DECIMAL ±0.05mm</text>
</g>
<g font-size="3.7">
<text x="164.1" y="277.5">CAPACITY</text>
<text x="165.8" y="282.3">SCALE</text>
<text x="168" y="287.1">DRN</text>
<text x="181.9" y="282.8">1:1</text>
<text x="201.9" y="287.7">/BY</text>
<text x="201.9" y="297.3">/BY</text>
<text x="177.6" y="300.9">Dimensions are in mm</text>
<text x="187" y="306.8">B-30-4A-700</text>
<text x="91.7" y="315.7">MATERIAL:</text>
</g>
<g font-size="3.5">
<text x="108.6" y="38.5">+0.03</text>
<text x="110.4" y="41.5">0</text>
<text x="108.6" y="46.9">+0.03</text>
<text x="110.4" y="50">0</text>
<text x="191" y="277.7">WEIGHT</text>
<text x="178" y="287.3">DATE</text>
<text x="190.2" y="282.5">D</text>
<text x="191.6" y="282.5">WG.NO</text>
<text x="165.1" y="292.1">REVISION</text>
<text x="178" y="292">DATE 2019.06.05. /BY</text>
<text x="165.2" y="296.9">APPROVE</text>
<text x="178" y="296.8">DATE</text>
<text x="165.3" y="301.7">REMARK</text>
<text x="164.8" y="306.4">JOB NAME</text>
</g>
<g font-size="3.3">
<text x="34.5" y="62.5" transform="rotate(-90 34.5 62.5)">0</text>
<text x="37.4" y="63.8" transform="rotate(-90 37.4 63.8)">-0.05</text>
<text x="168.8" y="65.8" transform="rotate(-90 168.8 65.8)">3</text>
<text x="168.8" y="71.2" transform="rotate(-90 168.8 71.2)">+0.0</text>
<text x="171.7" y="69.8" transform="rotate(-90 171.7 69.8)">0</text>
<text x="48" y="81.9" transform="rotate(-90 48 81.9)">3</text>
<text x="50.9" y="81.9" transform="rotate(-90 50.9 81.9)">1</text>
<text x="48" y="87.3" transform="rotate(-90 48 87.3)">+0.0</text>
<text x="50.9" y="87.3" transform="rotate(-90 50.9 87.3)">-0.0</text>
<text x="42.6" y="119.1" transform="rotate(-90 42.6 119.1)">0</text>
<text x="39.7" y="120.5" transform="rotate(-90 39.7 120.5)">+0.05</text>
<text x="109.5" y="137.4">0</text>
<text x="108.2" y="140.3">-0.03</text>
</g>
<text font-size="3.1" x="119.6" y="315.6">Bronze</text>
<g font-size="2.5">
<text x="87.5" y="291.3">Ind</text>
<text x="148.2" y="291.6">Name</text>
<text x="156.8" y="291.6">Date</text>
</g>
<text font-size="2.4" x="112.9" y="290.9">changes</text>
</svg>
